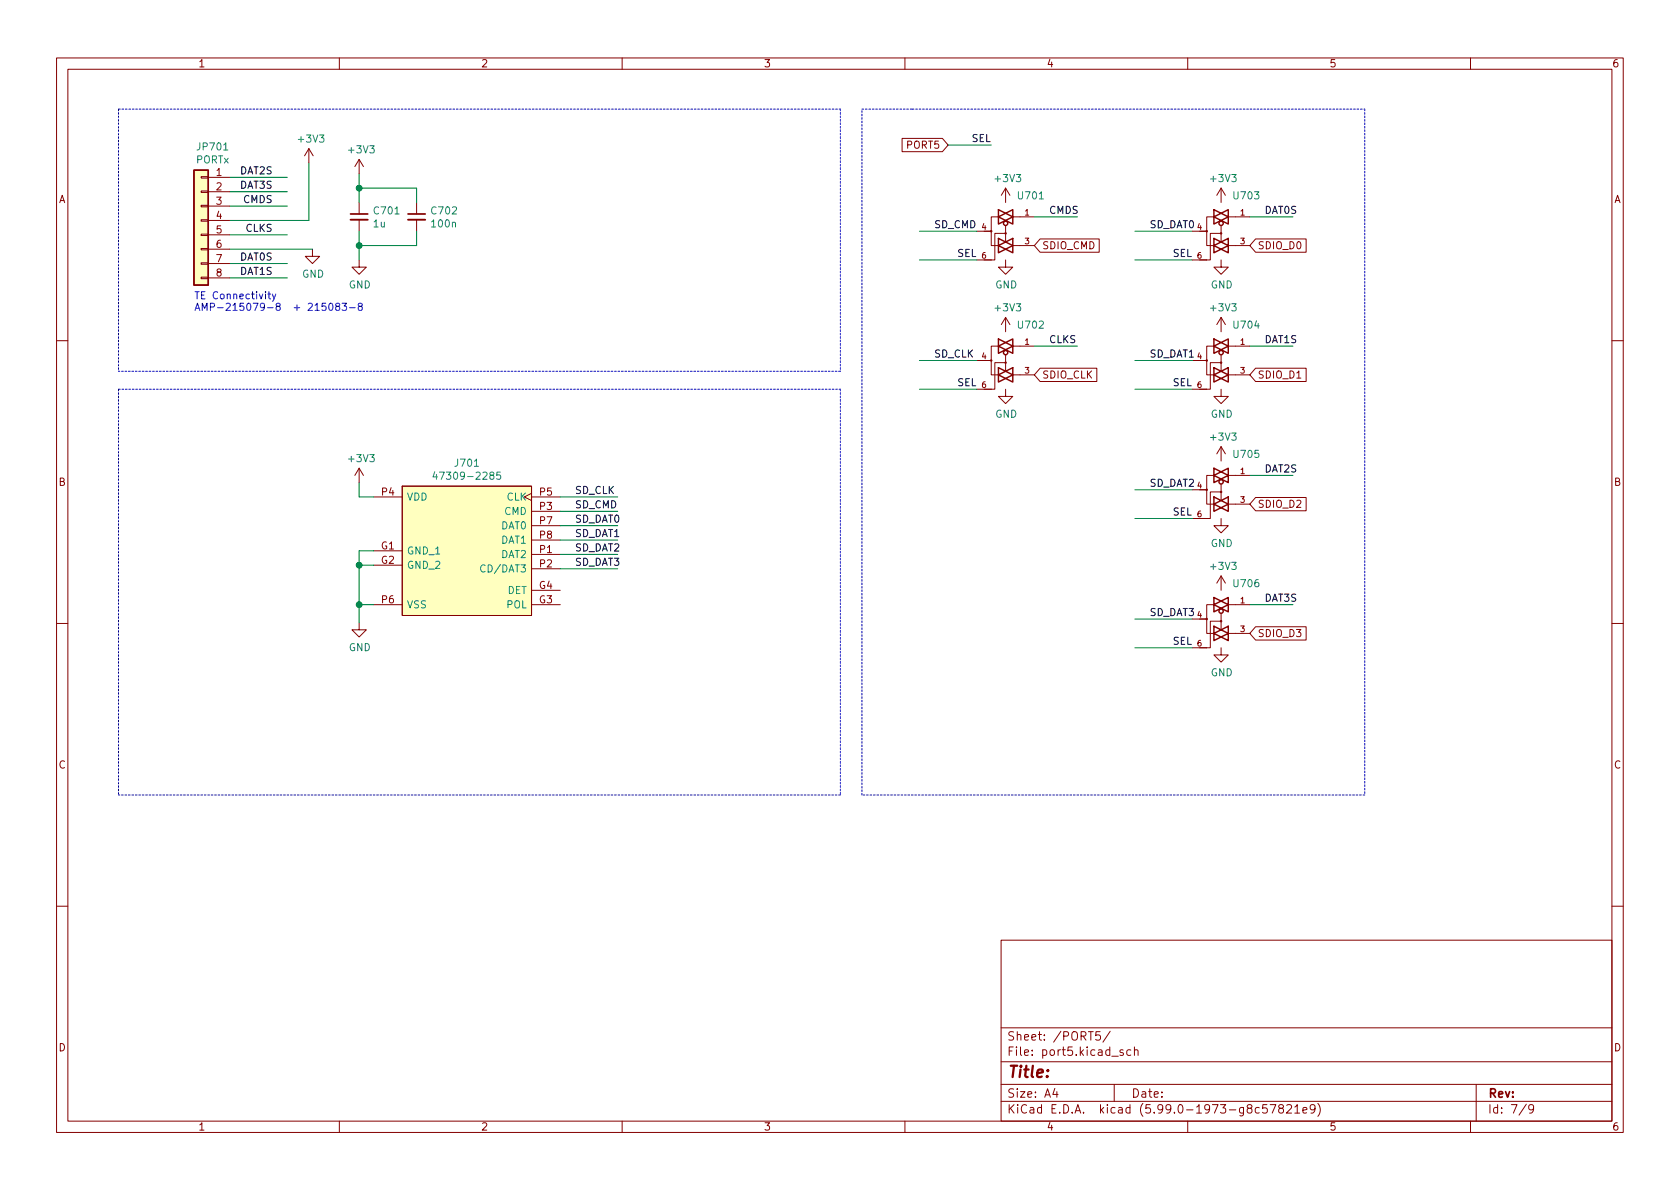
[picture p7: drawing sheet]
<svg xmlns="http://www.w3.org/2000/svg" width="297mm" height="210mm" viewBox="0 0 297 210" stroke-linecap="round" stroke-linejoin="round" font-family="sans-serif">
<g fill="none" stroke="#840000" stroke-width=".18">
<path d="M10 10.2h277v190.1h-277zM12 12.2h273v186.1h-273zM60 10.2v2M110 10.2v2M160 10.2v2M210 10.2v2M260 10.2v2M35.6 36.3h1.2v.3h-1.2zM35.6 33.8h1.2v.2h-1.2zM35.6 31.2h1.2v.3h-1.2zM35.6 38.9h1.2v.2h-1.2zM36.8 31.4h3.8"/>
<path d="M36.8 33.9h3.8M36.8 36.4h3.8M36.8 39h3.8M54.6 26.3l-.8 1.3M54.6 26.3v2.5M54.6 26.3l.8 1.3M63.5 28.2v2.5M63.5 35.8v2M63.5 38.9v2M63.5 28.2l-.8 1.3M63.5 28.2l.8 1.3M73.7 35.8v2"/>
<path d="M73.7 38.9v2M159.5 24.5h7.1l1 1.1-1 1.2h-7.1zM176.5 38.3h-1.2v5.1h1.2M177.8 39.9v2.9M177.8 33.3l-.8 1.2M177.8 33.3v2.5M177.8 33.3l.8 1.2M179.1 38.3h3.8M214.6 38.3h-1.2v5.1h1.2M215.9 39.9v2.9M215.9 33.3v2.5M215.9 33.3l-.8 1.2"/>
<path d="M215.9 33.3l.8 1.2M217.2 38.3h3.8M35.6 43.9h1.2v.3h-1.2zM35.6 46.5h1.2v.2h-1.2zM35.6 49h1.2v.3h-1.2zM35.6 41.4h1.2v.3h-1.2zM36.8 41.5h3.8M36.8 44.1h3.8M36.8 46.6h3.8M36.8 49.1h3.8M55.2 44.1v1.2h1.3l-1.3 1.3-1.2-1.3h1.2M63.5 46v1.2h1.3l-1.3 1.3-1.3-1.3h1.3"/>
<path d="M172.7 40.9h2.6M177.8 41.3h-1.9v4.7h-3.2M177.8 46v1.2h1.3l-1.3 1.3-1.3-1.3h1.3M177.8 56.1v2.6M177.8 56.1l-.8 1.3M177.8 56.1l.8 1.3M179.1 43.4h3.8M183.9 42.3h10.4v2.3h-10.4l-1-1.2zM210.8 40.9h2.6M215.9 41.3h-1.9v4.7h-3.2M215.9 46v1.2h1.3l-1.3 1.3-1.3-1.3h1.3M215.9 56.1v2.6"/>
<path d="M215.9 56.1l-.8 1.3M215.9 56.1l.8 1.3M217.2 43.4h3.8M222 42.3h8.9v2.3h-8.9l-1-1.2zM10 60.2h2M172.7 63.7h2.6M176.5 61.2h-1.2v5.1h1.2M177.8 62.7v3M177.8 64.1h-1.9v4.7h-3.2M177.8 68.8v1.3h1.3l-1.3 1.3-1.3-1.3h1.3M179.1 66.3h3.8M179.1 61.2h3.8"/>
<path d="M183.9 65.1h10v2.4h-10l-1-1.2zM210.8 63.7h2.6M214.6 61.2h-1.2v5.1h1.2M215.9 62.7v3M215.9 64.1h-1.9v4.7h-3.2M215.9 68.8v1.3h1.3l-1.3 1.3-1.3-1.3h1.3M215.9 79l-.8 1.3M215.9 79v2.5M215.9 79l.8 1.3M217.2 66.3h3.8M217.2 61.2h3.8M222 65.1h8.9v2.4h-8.9l-1-1.2z"/>
<path d="M285 60.2h2M63.5 82.8l-.8 1.3M63.5 82.8v2.5M63.5 82.8l.8 1.3M66 97.4h5.1M66 99.9h5.1M66 87.9h5.1M71.1 86h22.9v22.8h-22.9zM94 87.2l-1.3 .7 1.3 .6M94 98h5.1M94 90.4h5.1M94 87.9h5.1"/>
<path d="M94 93h5.1M94 95.5h5.1M210.8 86.6h2.6M214.6 84.1h-1.2v5h1.2M215.9 85.6v2.9M215.9 87h-1.9v4.7h-3.2M215.9 91.7v1.3h1.3l-1.3 1.2-1.3-1.2h1.3M217.2 89.1h3.8M217.2 84.1h3.8M222 88h8.9v2.3h-8.9l-1-1.2zM10 110.2h2M63.5 110.1v1.3h1.3l-1.3 1.2-1.3-1.2h1.3"/>
<path d="M66 106.9h5.1M94 106.9h5.1M94 104.4h5.1M94 100.6h5.1M210.8 109.5h2.6M214.6 106.9h-1.2v5.1h1.2M215.9 114.5v1.3h1.3l-1.3 1.3-1.3-1.3h1.3M215.9 108.5v2.9M215.9 109.8h-1.9v4.7h-3.2M215.9 101.8v2.6M215.9 101.8l-.8 1.3M215.9 101.8l.8 1.3"/>
<path d="M217.2 106.9h3.8M217.2 112h3.8M222 110.8h8.9v2.4h-8.9l-1-1.2zM285 110.2h2M10 160.2h2M177 166.3h108v32h-108zM285 160.2h2M60 198.3v2M110 198.3v2M160 198.3v2M177 194.8h108M177 191.8h108"/>
<path d="M177 187.8h108M177 181.8h108M186.5 192.5l-.4 1h1M186.9 193v1M194.5 182.4h-.7l-.1 .7 .2-.1 .5 .1 .2 .2-.1 .5-.2 .1-.6-.1M196.3 182.4l-1.3 1.9M197 191.8v3M198.6 185.7l-.4-.1-.2 .2 .1 .3 .5 .1v.4h-.6M199.9 185.7l-.4-.1-.3 .3v.4l.2 .3h.5M200.6 185.8l.2-.2 .3 .1 .1 .9M200.6 185.1v1.5M210 198.3v2"/>
<path d="M222.6 195.9l-.4-.1-.3 .3v.4l.2 .3h.5M224 195.3h-.7l-.1 .7 .2-.1 .5 .1 .2 .2-.1 .5-.2 .1-.6-.1M224.6 195.3h1l-.7 1.5M226.4 196l-.3-.3v-.2l.3-.2 .4 .1 .1 .2v.2l-.7 .2-.1 .3v.2l.3 .3h.2l.3-.3v-.4l-.3-.1M227.5 195.5l.6-.2 .2 .2 .1 .3-1 1h1M228.9 195.8l.5-.5v1.5M228.9 196.8h.9M230.4 196.3l.7-.1-.1-.3-.4-.1-.2 .2v.8h.6M232.5 196l-.3 .3h-.3l-.3-.3 .2-.6 .4-.1 .2 .2a.99 .99 0 0 1-.3 1.3h-.3M233 195.1a1.72 1.72 0 0 1 0 2.3M260 198.3v2M261 191.8v6.5"/>
<path d="M269.9 195.3l-1.3 1.9M271.2 196l-.3 .3h-.3l-.3-.3 .1-.6 .5-.1 .2 .2a.99 .99 0 0 1-.4 1.3h-.3"/>
<circle cx="175.3" cy="40.9" r=".13"/>
<circle cx="177.8" cy="41.3" r=".13"/>
<circle cx="213.4" cy="40.9" r=".13"/>
<circle cx="215.9" cy="41.3" r=".13"/>
<circle cx="175.3" cy="63.7" r=".13"/>
<circle cx="177.8" cy="64.1" r=".13"/>
<circle cx="213.4" cy="63.7" r=".13"/>
<circle cx="215.9" cy="64.1" r=".13"/>
<circle cx="213.4" cy="86.6" r=".13"/>
<circle cx="215.9" cy="87" r=".13"/>
<circle cx="213.4" cy="109.5" r=".13"/>
<circle cx="215.9" cy="109.8" r=".13"/>
</g>
<g fill="#ffffbf" stroke="#ffffbf" stroke-width=".18">
<path d="M34.3 30.1h2.5v20.3h-2.5z"/>
<path d="M71.1 86h22.9v22.8h-22.9z"/>
</g>
<g fill="none" stroke="#840000" stroke-width=".25">
<path d="M34.3 30.1h2.5v20.3h-2.5zM176.5 38.3l1.3 .7-1.3 .6zM176.5 37.1l1.3 .6-1.3 .6zM177.8 39l1.3-.7v1.3zM177.8 37.7l1.3-.6v1.2zM214.6 38.3l1.3 .7-1.3 .6zM214.6 37.1l1.3 .6-1.3 .6zM215.9 39l1.3-.7v1.3zM215.9 37.7l1.3-.6v1.2zM176.5 59.9l1.3 .7-1.3 .6zM176.5 43.4l1.3 .7-1.3 .6zM176.5 42.2l1.3 .6-1.3 .6z"/>
<path d="M177.8 44.1l1.3-.7v1.3zM177.8 42.8l1.3-.6v1.2zM214.6 59.9l1.3 .7-1.3 .6zM214.6 43.4l1.3 .7-1.3 .6zM214.6 42.2l1.3 .6-1.3 .6zM215.9 44.1l1.3-.7v1.3zM215.9 42.8l1.3-.6v1.2zM176.5 66.3l1.3 .6-1.3 .7zM176.5 65l1.3 .7-1.3 .6zM176.5 61.2l1.3 .6-1.3 .7zM177.8 66.9l1.3-.6v1.3zM177.8 65.7l1.3-.7v1.3z"/>
<path d="M177.8 61.8l1.3-.6v1.3zM177.8 60.6l1.3-.7v1.3zM214.6 66.3l1.3 .6-1.3 .7zM214.6 65l1.3 .7-1.3 .6zM214.6 61.2l1.3 .6-1.3 .7zM215.9 66.9l1.3-.6v1.3zM215.9 65.7l1.3-.7v1.3zM215.9 61.8l1.3-.6v1.3zM215.9 60.6l1.3-.7v1.3zM214.6 89.1l1.3 .7-1.3 .6zM214.6 87.9l1.3 .6-1.3 .6zM214.6 84.1l1.3 .6-1.3 .6z"/>
<path d="M214.6 82.8l1.3 .6-1.3 .7zM215.9 89.8l1.3-.7v1.3zM215.9 88.5l1.3-.6v1.2zM215.9 84.7l1.3-.6v1.2zM215.9 83.4l1.3-.6v1.3zM214.6 112l1.3 .6-1.3 .7zM214.6 110.7l1.3 .7-1.3 .6zM214.6 106.9l1.3 .7-1.3 .6zM214.6 105.7l1.3 .6-1.3 .6zM215.9 112.6l1.3-.6v1.3zM215.9 111.4l1.3-.7v1.3zM215.9 107.6l1.3-.7v1.3z"/>
<path d="M215.9 106.3l1.3-.6v1.2z"/>
<circle cx="177.8" cy="39.5" r=".38"/>
<circle cx="215.9" cy="39.5" r=".38"/>
<circle cx="177.8" cy="62.4" r=".38"/>
<circle cx="215.9" cy="62.4" r=".38"/>
<circle cx="215.9" cy="85.2" r=".38"/>
<circle cx="215.9" cy="108.1" r=".38"/>
</g>
<path d="M62 38.9h3M72.1 38.9h3.1" fill="none" stroke="#840000" stroke-width=".33"/>
<path d="M62 37.8h3M72.1 37.8h3.1" fill="none" stroke="#840000" stroke-width=".3"/>
<path d="M76.9 83.4l-.3 .9h.7M77.2 83.9v.9M88.5 83.5h-.6l-.1 .6 .2-.1h.4l.1 .2v.4l-.2 .2-.5-.2M85.8 100a.6 .6 0 0 0-.9 .4 .6 .6 0 0 0 .6 .8l.3-.2" fill="none" stroke="#008484" stroke-width=".18"/>
<path d="M47.4 52h.5M47.5 51.6v1.1l.4 .1M48.2 52l.3 .8M48.8 52l-.5 1.2-.1 .1M57.6 53.6h-.6l-.1 .6 .2-.1 .4 .1 .1 .1v.5l-.2 .1-.5-.1M58.3 53.7l.1-.1a.68 .68 0 0 1 .5 .7 .68 .68 0 0 1-.5 .6l-.1-.1-.2-.4zM59.6 54.2l-.3-.3 .1-.2 .2-.1 .3 .1 .2 .2-.1 .1-.5 .2-.2 .2 .1 .4 .2 .1h.2l.3-.2-.1-.4-.2-.1M60.5 53.6h.8l-.4 .5 .3 .1v.6l-.2 .1-.5-.1M61.8 54.4h1M63.6 54.2l-.3-.3 .1-.2 .2-.1 .3 .1 .2 .2-.1 .1-.5 .2-.2 .2v.3l.3 .2h.2l.3-.2v-.3l-.3-.2" fill="none" stroke="#0000bf" stroke-width=".18"/>
<g fill="none" stroke="#0000bf" stroke-width=".18" stroke-dasharray=".3 .3">
<path d="M21 19.3v46.4M21 19.3h127.6M148.6 19.3v46.4M152.4 19.3h8.9M161.3 19.3h80M241.3 19.3v121.3M21 68.8h127.6M21 68.8v71.8M148.6 68.8v71.8M148.6 65.7h-127.6M148.6 140.6h-127.6M152.4 140.6v-121.3"/>
<path d="M241.3 140.6h-88.9"/>
</g>
<g fill="none" stroke="#008400" stroke-width=".18">
<path d="M40.6 36.4h10.2M40.6 33.9h10.2M40.6 31.4h10.2M54.6 28.8v10.2h-14M63.5 30.7v5.1M63.5 33.3h10.2v2.5M167.6 25.6h7.7M182.9 38.3h7.6M221 38.3h7.6M40.6 49.1h10.2M40.6 46.6h10.2M40.6 44.1h14.6"/>
<path d="M40.6 41.5h10.2M63.5 40.9v5.1M73.7 40.9v2.5h-10.2M162.6 46h10.1M162.6 40.9h10.1M200.7 46h10.1M200.7 40.9h10.1M162.6 68.8h10.1M162.6 63.7h10.1M182.9 61.2h7.6M200.7 68.8h10.1M200.7 63.7h10.1"/>
<path d="M221 61.2h7.6M63.5 99.9h2.5M63.5 85.3v2.6h2.5M66 97.4h-2.5v12.7M99.1 95.5h10.1M99.1 93h10.1M99.1 90.4h10.1M99.1 98h10.1M99.1 87.9h10.1M200.7 91.7h10.1M200.7 86.6h10.1M221 84.1h7.6"/>
<path d="M63.5 106.9h2.5M99.1 100.6h10.1M200.7 114.5h10.1M200.7 109.5h10.1M221 106.9h7.6"/>
</g>
<g fill="#008400" stroke="#008400" stroke-width=".18">
<circle cx="63.5" cy="43.4" r=".51"/>
<circle cx="63.5" cy="33.3" r=".51"/>
<circle cx="63.5" cy="99.9" r=".51"/>
<circle cx="63.5" cy="106.9" r=".51"/>
</g>
<text font-size="2.8" fill="#840000" x="178" y="190.6">Title:</text>
<g font-size="2.1" fill="#840000">
<text x="178" y="184">Sheet: /PORT5/</text>
<text x="178" y="186.7">File: port5.kicad_sch</text>
<text x="178" y="196.9">KiCad E.D.A. kicad (5.99.0-1973-g8c57821e9)</text>
<text x="178" y="194.1">Size: A4</text>
<text x="200" y="194.1">Date:</text>
<text x="263" y="194.1">Rev:</text>
<text x="263" y="196.9">Id: 7/9</text>
</g>
<g font-size="1.8" fill="#840000">
<text x="35" y="11.9">1</text>
<text x="85" y="11.9">2</text>
<text x="135" y="11.9">3</text>
<text x="185" y="11.9">4</text>
<text x="235" y="11.9">5</text>
<text x="285" y="11.9">6</text>
<text x="160.4" y="26.3">PORT5</text>
<text x="10.3" y="35.9">A</text>
<text x="38.2" y="31.1">1</text>
<text x="38.2" y="33.6">2</text>
<text x="285.3" y="35.9">A</text>
<text x="38.2" y="36.2">3</text>
<text x="38.2" y="38.7">4</text>
<text x="38.2" y="41.3">5</text>
<text x="38.2" y="43.8">6</text>
<text x="38.2" y="46.3">7</text>
<text x="184.2" y="44.1">SDIO_CMD</text>
<text x="222.3" y="44.1">SDIO_D0</text>
<text x="38.2" y="48.9">8</text>
<text x="184.2" y="66.9">SDIO_CLK</text>
<text x="222.3" y="66.9">SDIO_D1</text>
<text x="10.3" y="85.9">B</text>
<text x="67.5" y="87.6">P4</text>
<text x="95.4" y="87.6">P5</text>
<text x="222.3" y="89.8">SDIO_D2</text>
<text x="285.3" y="85.9">B</text>
<text x="95.4" y="90.2">P3</text>
<text x="95.4" y="92.7">P7</text>
<text x="95.4" y="95.2">P8</text>
<text x="67.4" y="97.1">G1</text>
<text x="67.4" y="99.7">G2</text>
<text x="95.4" y="97.8">P1</text>
<text x="95.4" y="100.3">P2</text>
<text x="67.5" y="106.7">P6</text>
<text x="95.3" y="106.7">G3</text>
<text x="95.3" y="104.1">G4</text>
<text x="222.3" y="112.6">SDIO_D3</text>
<text x="10.3" y="135.9">C</text>
<text x="285.3" y="135.9">C</text>
<text x="10.3" y="185.9">D</text>
<text x="285.3" y="185.9">D</text>
<text x="35" y="199.9">1</text>
<text x="85" y="199.9">2</text>
<text x="135" y="199.9">3</text>
<text x="185" y="199.9">4</text>
<text x="235" y="199.9">5</text>
<text x="285" y="199.9">6</text>
</g>
<g font-size="1.8" fill="#008484">
<text x="34.6" y="28.9">PORTx</text>
<text x="35" y="26.6">JP701</text>
<text x="52.9" y="25.2">+3V3</text>
<text x="61.8" y="27.1">+3V3</text>
<text x="176.1" y="32.2">+3V3</text>
<text x="180.1" y="35.2">U701</text>
<text x="214.2" y="32.2">+3V3</text>
<text x="218.2" y="35.2">U703</text>
<text x="66.1" y="40.2">1u</text>
<text x="66.2" y="37.9">C701</text>
<text x="76.4" y="37.9">C702</text>
<text x="76.4" y="40.2">100n</text>
<text x="53.4" y="49.1">GND</text>
<text x="61.6" y="51">GND</text>
<text x="175.9" y="51">GND</text>
<text x="214" y="51">GND</text>
<text x="176.1" y="55">+3V3</text>
<text x="180.1" y="58.1">U702</text>
<text x="214.2" y="55">+3V3</text>
<text x="218.2" y="58.1">U704</text>
<text x="175.9" y="73.9">GND</text>
<text x="214" y="73.9">GND</text>
<text x="214.2" y="77.9">+3V3</text>
<text x="61.8" y="81.7">+3V3</text>
<text x="80.6" y="82.5">J701</text>
<text x="218.2" y="81">U705</text>
<text x="71.9" y="88.5">VDD</text>
<text x="77.8" y="84.8">47309-2285</text>
<text x="89.6" y="88.5">CLK</text>
<text x="88.6" y="93.6">DAT0</text>
<text x="89.2" y="91.1">CMD</text>
<text x="71.9" y="98">GND_1</text>
<text x="71.9" y="100.6">GND_2</text>
<text x="85.6" y="101.2">CD/DAT3</text>
<text x="88.6" y="98.7">DAT2</text>
<text x="88.6" y="96.1">DAT1</text>
<text x="214" y="96.7">GND</text>
<text x="214.2" y="100.8">+3V3</text>
<text x="71.9" y="107.6">VSS</text>
<text x="89.6" y="107.6">POL</text>
<text x="89.7" y="105">DET</text>
<text x="218.2" y="103.8">U706</text>
<text x="61.6" y="115.1">GND</text>
<text x="214" y="119.6">GND</text>
</g>
<g font-size="1.8">
<text x="171.8" y="25.1">SEL</text>
<text x="42.5" y="33.4">DAT3S</text>
<text x="42.5" y="30.8">DAT2S</text>
<text x="43.1" y="35.9">CMDS</text>
<text x="43.4" y="41">CLKS</text>
<text x="165.1" y="40.3">SD_CMD</text>
<text x="185.4" y="37.8">CMDS</text>
<text x="203.2" y="40.3">SD_DAT0</text>
<text x="223.5" y="37.8">DAT0S</text>
<text x="42.5" y="46.1">DAT0S</text>
<text x="169.3" y="45.4">SEL</text>
<text x="207.4" y="45.4">SEL</text>
<text x="42.5" y="48.6">DAT1S</text>
<text x="165.1" y="63.2">SD_CLK</text>
<text x="185.4" y="60.7">CLKS</text>
<text x="203.2" y="63.2">SD_DAT1</text>
<text x="223.5" y="60.7">DAT1S</text>
<text x="169.3" y="68.3">SEL</text>
<text x="207.4" y="68.3">SEL</text>
<text x="223.5" y="83.5">DAT2S</text>
<text x="101.6" y="87.3">SD_CLK</text>
<text x="101.6" y="89.9">SD_CMD</text>
<text x="203.2" y="86.1">SD_DAT2</text>
<text x="101.6" y="92.4">SD_DAT0</text>
<text x="101.6" y="95">SD_DAT1</text>
<text x="207.4" y="91.1">SEL</text>
<text x="101.6" y="97.5">SD_DAT2</text>
<text x="101.6" y="100">SD_DAT3</text>
<text x="223.5" y="106.4">DAT3S</text>
<text x="203.2" y="108.9">SD_DAT3</text>
<text x="207.4" y="114">SEL</text>
</g>
<g font-size="1.8" fill="#0000bf">
<text x="34.3" y="52.9">TE Connectivity</text>
<text x="34.3" y="55">AMP-215079-8 + 215083-8</text>
</g>
<g font-size="1.4" fill="#840000">
<text x="173.6" y="40.6">4</text>
<text x="181.2" y="38.1">1</text>
<text x="211.7" y="40.6">4</text>
<text x="219.3" y="38.1">1</text>
<text x="173.6" y="45.7">6</text>
<text x="181.2" y="43.2">3</text>
<text x="211.7" y="45.7">6</text>
<text x="219.3" y="43.2">3</text>
<text x="173.6" y="63.5">4</text>
<text x="181.2" y="61">1</text>
<text x="211.7" y="63.5">4</text>
<text x="219.3" y="61">1</text>
<text x="173.6" y="68.6">6</text>
<text x="181.2" y="66">3</text>
<text x="211.7" y="68.6">6</text>
<text x="219.3" y="66">3</text>
<text x="219.3" y="83.8">1</text>
<text x="211.7" y="86.4">4</text>
<text x="219.3" y="88.9">3</text>
<text x="211.7" y="91.4">6</text>
<text x="219.3" y="106.7">1</text>
<text x="211.7" y="109.2">4</text>
<text x="219.3" y="111.8">3</text>
<text x="211.7" y="114.3">6</text>
</g>
</svg>
